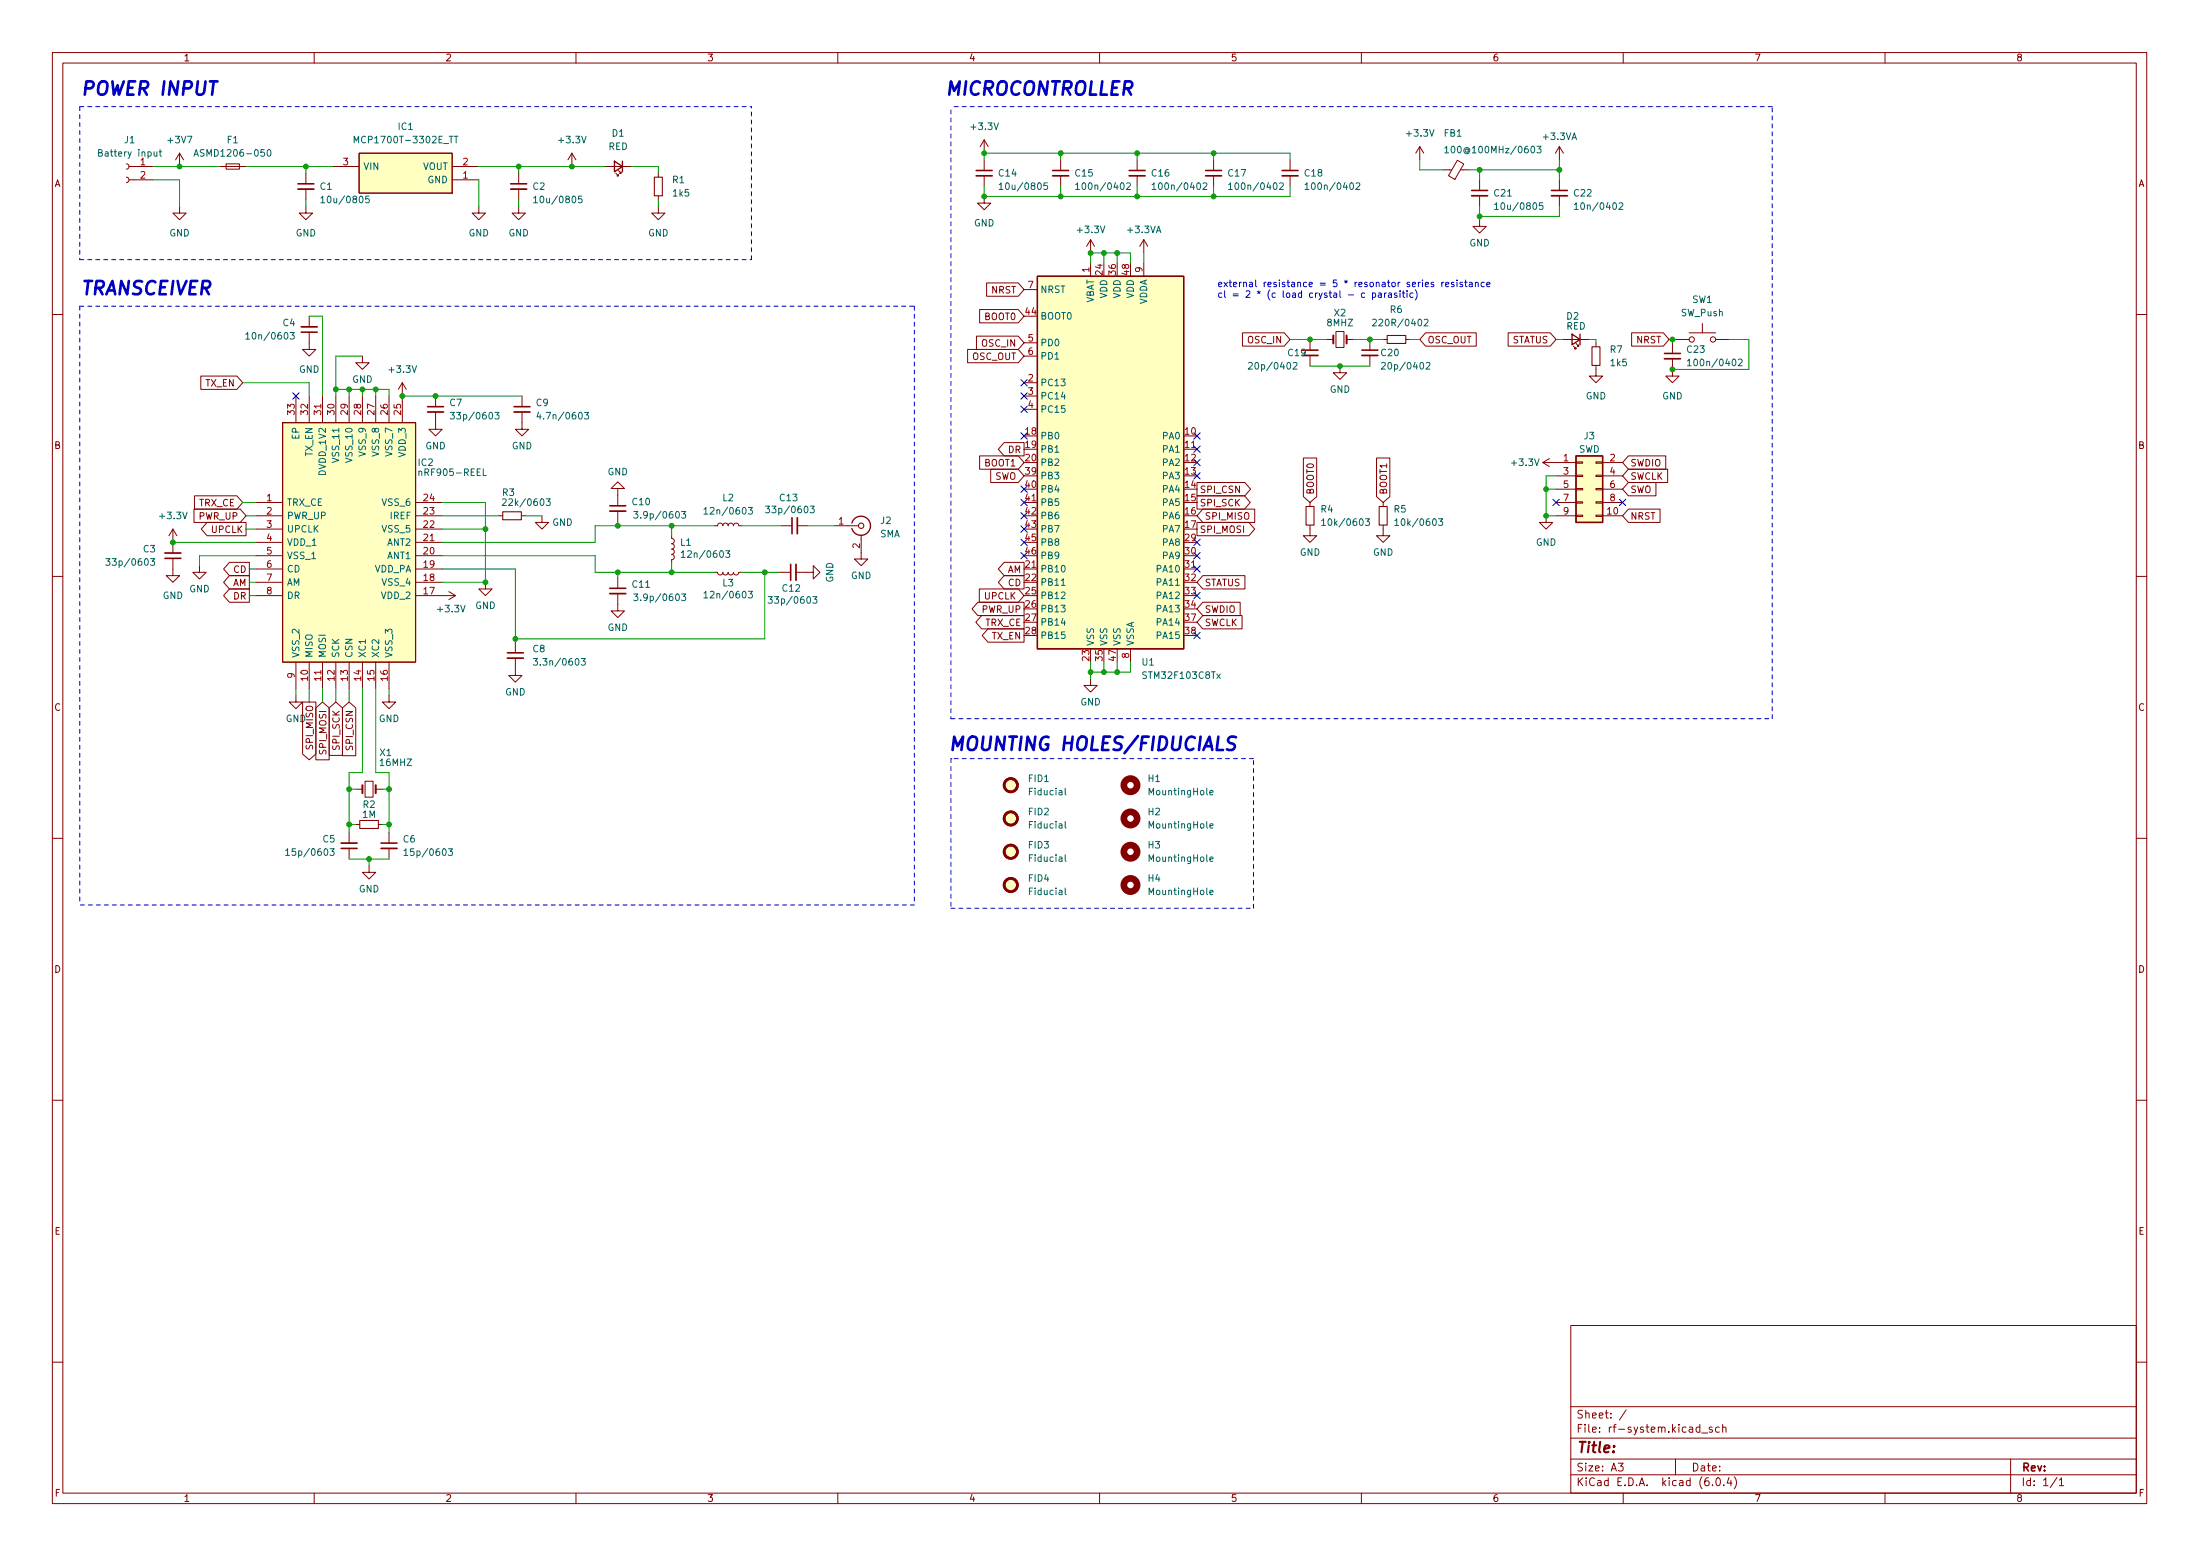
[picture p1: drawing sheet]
<svg xmlns="http://www.w3.org/2000/svg" width="420mm" height="297mm" viewBox="0 0 420 297" stroke-linecap="round" stroke-linejoin="round" font-family="sans-serif">
<g fill="none" stroke="#840000" stroke-width=".19">
<path d="M10 10h400v277h-400zM12 12h396v273h-396zM60 10v2M110 10v2M160 10v2M210 10v2M260 10v2M310 10v2M360 10v2M24.1 33.8l.4 .2 .1 .3-.1 .4-.4 .1M24.1 31.3l.4 .1 .1 .4-.1 .3-.4 .2M24.6 31.8h4.6"/>
<path d="M24.6 34.3h4.6M34.3 39.4v1.3h1.3l-1.3 1.2-1.3-1.2h1.3M34.3 29.2l-.8 1.3M34.3 29.2v2.6M34.3 29.2l.8 1.3M41.9 31.8h5.1M43.2 31.3h2.5v1h-2.5zM58.4 39.4v1.3h1.3l-1.3 1.2-1.3-1.2h1.3M58.4 33.1v2M58.4 36.1v2M63.5 31.8h5.1M68.6 29.2h17.8v7.7h-17.8z"/>
<path d="M86.4 31.8h5M86.4 34.3h5M91.4 39.4v1.3h1.3l-1.3 1.2-1.2-1.2h1.2M99.1 39.4v1.3h1.2l-1.2 1.2-1.3-1.2h1.3M99.1 33.1v2M99.1 36.1v2M109.2 29.2l-.7 1.3M109.2 29.2v2.6M109.2 29.2l.8 1.3M115.6 31.8h5M117.6 33.1l.5 .5h-.2h.2v-.3M118.1 32.5l.5 .6h-.2h.2v-.3"/>
<path d="M125.7 39.4v1.3h1.3l-1.3 1.2-1.2-1.2h1.2M125.7 33.1v.7M125.7 37.4v.7M188 37.5v1.3h1.2l-1.2 1.2-1.3-1.2h1.3M188 26.7l-.8 1.3M188 26.7v2.5M188 30.5v2M188 33.6v2M188 26.7l.7 1.3M202.6 30.5v2M202.6 33.6v2M217.2 30.5v2"/>
<path d="M217.2 33.6v2M231.8 30.5v2M231.8 33.6v2M246.4 30.5v2M246.4 33.6v2M271.1 28l-.7 1.2M271.1 28v2.5M271.1 28l.8 1.2M275.6 32.4h1.6M278.3 30.6l1.3 .7-1.7 3-1.3-.8zM278.9 32.4h1.8M282.6 34.3v2.1"/>
<path d="M282.6 37.4v2M297.8 28v2.5M297.8 34.3v2.1M297.8 37.4v2M297.8 28l-.7 1.2M297.8 28l.8 1.2M187.1 59.1h7.4l1.1 1.3-1.1 1.2h-7.4zM188.4 54h6.1l1.1 1.3-1.1 1.3h-6.1zM195.6 55.3h2.5M208.3 45.8v2.5M208.3 50.2v2.5M208.3 45.8l-.8 1.2"/>
<path d="M208.3 45.8l.7 1.2M218.4 45.8v2.5M218.4 50.2v2.5M218.4 45.8l-.7 1.2M218.4 45.8l.8 1.2M282.6 41.9v1.3h1.2l-1.2 1.3-1.3-1.3h1.3M10 60h2M38.3 71.8h6.9l1.2 1.3-1.2 1.2h-6.9zM56.5 75.6v5.1M59.1 63.4v3.3h1.2l-1.2 1.3-1.3-1.3h1.3M59.1 60.4v2M59.1 75.6v5.1"/>
<path d="M61.6 75.6v5.1M64.1 75.6v5.1M66.7 75.6v5.1M69.2 68v1.3h1.3l-1.3 1.2-1.3-1.2h1.3M69.2 75.6v5.1M71.8 75.6v5.1M74.3 75.6v5.1M76.8 73.1v7.6M76.8 73.1l-.7 1.2M76.8 73.1l.8 1.2M83.2 78.6v3.4h1.3l-1.3 1.2-1.3-1.2h1.3M83.2 75.6v2"/>
<path d="M99.7 78.6v3.4h1.3l-1.3 1.2-1.3-1.2h1.3M99.7 75.6v2M184.8 66.7h9.7l1.1 1.3-1.1 1.3h-9.7zM186.5 64.2h8l1.1 1.2-1.1 1.3h-8zM195.6 73.1h2.5M195.6 75.6h2.5M195.6 78.1h2.5M195.6 65.4h2.5M195.6 68h2.5M237.3 63.5h8l1.1 1.3-1.1 1.3h-8zM250.2 64.8v2M250.2 67.9v2"/>
<path d="M253.4 64.8h1.2M255.1 63.3h1.6v3h-1.6zM255.9 69.9v1.3h1.3l-1.3 1.2-1.3-1.2h1.3M257.2 64.8h1.2M261.6 64.8v2M261.6 67.9v2M264.2 64.8h.7M268.5 64.8h.7M272.3 63.5h9.6v2.6h-9.6l-1.2-1.3zM288 63.5h8.1l1.1 1.3-1.1 1.3h-8.1zM298.4 64.8h5.1M300.5 66.1l.5 .5h-.3h.3v-.3"/>
<path d="M301 65.6l.5 .5h-.3h.3v-.3M304.8 69.8v2h1.3l-1.3 1.3-1.3-1.3h1.3M304.8 65.4v.8M311.6 63.5h6.1l1.1 1.3-1.1 1.3h-6.1zM319.4 68.5v3.3h1.3l-1.3 1.3-1.3-1.3h1.3M319.4 65.4v2.1M320 64.8h2.6M322.6 63.5h5.1M325.1 61.8v1.7M327.7 64.8h2.5M408 60h2M37 97.2h8.9l1.1 1.3-1.1 1.2h-8.9z"/>
<path d="M37.1 94.7h8.1l1.2 1.2-1.2 1.3h-8.1zM39.6 99.7h7.4v2.6h-7.4l-1.2-1.3zM48.9 95.9h5.1M48.9 98.5h5.1M54 80.7h25.4v45.7h-25.4zM79.4 95.9h5.1M79.4 98.5h5.1M95.2 98.5h.8M99.6 98.5h.7M103.5 98.5v1.2h1.3l-1.3 1.3-1.3-1.3h1.3M118 93.3h1.3l-1.3-1.3-1.3 1.3h1.3v3.3M118 97.6v2"/>
<path d="M187.1 87h7.4l1.1 1.3-1.1 1.3h-7.4zM189.2 89.6h5.3l1.1 1.2-1.1 1.3h-5.3zM191.8 84.5h3.8v2.5h-3.8l-1.1-1.2zM195.6 95.9h2.5M226.1 85.8h2.5M228.6 92.1h9.1l1.1 1.3-1.1 1.3h-9.1zM228.6 94.7h9.1l1.1 1.2-1.1 1.3h-9.1zM228.6 99.7h9.9l1.1 1.3-1.1 1.3h-9.9zM229.7 97.2h9.9v2.5h-9.9l-1.1-1.2zM248.9 87.4h2.6v7.4l-1.3 1.1-1.3-1.1zM250.2 95.9v.8M262.9 87.4h2.5v7.4l-1.2 1.1-1.3-1.1z"/>
<path d="M264.2 95.9v.8M294.6 88.3l1.3 .8M294.6 88.3h6.4M295.3 98.5v1.2h1.2l-1.2 1.3-1.3-1.3h1.3M295.9 87.5l-1.3 .8M297.2 95.9h3.8M297.2 98.5h3.8M297.2 90.8h3.8M297.2 93.4h3.8M301 98.3h1.3v.3h-1.3zM301 95.8h1.3v.2h-1.3zM301 93.3h1.3v.2h-1.3z"/>
<path d="M301 90.7h1.3v.3h-1.3zM301 88.2h1.3v.2h-1.3zM304.8 98.3h1.3v.3h-1.3zM304.8 95.8h1.3v.2h-1.3zM304.8 93.3h1.3v.2h-1.3zM304.8 90.7h1.3v.3h-1.3zM304.8 88.2h1.3v.2h-1.3zM306.1 95.9h3.8M306.1 88.3h3.8M306.1 98.5h3.8M306.1 90.8h3.8M306.1 93.4h3.8"/>
<path d="M311 87h7.1v2.6h-7.1l-1.1-1.3zM311 97.2h6v2.5h-6l-1.1-1.2zM311 92.1h5.3v2.6h-5.3l-1.1-1.3zM311 89.6h7.5v2.5h-7.5l-1.1-1.3zM10 110h2M33 106.6v3.3h1.3l-1.3 1.3-1.3-1.3h1.3M33 101l-.7 1.3M33 101v4.6M33 101l.8 1.3M38.1 108v1.3h-1.3l1.3 1.2 1.3-1.2h-1.3M43.8 109.9h3.8v2.5h-3.8l-1.1-1.2zM43.8 112.4h3.8v2.6h-3.8l-1.1-1.3z"/>
<path d="M43.8 107.4h3.8v2.5h-3.8l-1.1-1.3zM48.9 108.6h5.1M48.9 113.7h5.1M48.9 111.2h5.1M48.9 106.1h5.1M48.9 103.5h5.1M48.9 101h5.1M79.4 108.6h5.1M79.4 113.7h7.6M79.4 111.2h5.1M79.4 106.1h5.1M79.4 103.5h5.1"/>
<path d="M79.4 101h5.1M85.7 112.9l1.3 .8M87 113.7l-1.3 .8M92.7 111.2v1.2h1.3l-1.3 1.3-1.3-1.3h1.3M118 113.3v3.3h1.3l-1.3 1.3-1.3-1.3h1.3M118 110.3v2M128.3 102.3v.5l.3 .1 .2 .4-.2 .3-.3 .2 .3 .1 .2 .3-.1 .4-.4 .2 .4 .2 .1 .5-.2 .2-.3 .1 .3 .2 .2 .3-.2 .4-.3 .1v.6M136.5 109.3h.5l.2 .3 .3 .2 .4-.2 .1-.3 .2 .3 .3 .2 .4-.2 .2-.3 .1 .3 .5 .1 .3-.1 .1-.3 .1 .3 .4 .2 .3-.2 .2-.3h.5M136.5 100.4h.5l.2-.4 .3-.1 .4 .1 .1 .4 .2-.4 .3-.1 .4 .1 .2 .4 .2-.4 .4-.1 .3 .1 .1 .4 .1-.4 .4-.1 .3 .1 .2 .4h.5M149 109.3h2M149.2 100.4h2.1M152 109.3h3.3v-1.3l1.3 1.3-1.3 1.2v-1.2"/>
<path d="M152.3 100.4h2M159.4 100.4h4.6M164.5 102.1v4.6h1.2l-1.2 1.3-1.3-1.3h1.3M186.7 115h8.9v2.5h-8.9l-1.1-1.3zM187 112.4h7.5l1.1 1.3-1.1 1.3h-7.5zM187.5 117.5h8.1v2.6h-8.1l-1.1-1.3zM191.8 107.4h3.8v2.5h-3.8l-1.1-1.3zM191.8 109.9h3.8v2.5h-3.8l-1.1-1.2zM195.6 108.6h2.5M226.1 108.6h2.5M229.7 115h7.1v2.5h-7.1l-1.1-1.3zM229.7 109.9h8.1v2.5h-8.1l-1.1-1.2z"/>
<path d="M229.7 117.5h7.5v2.6h-7.5l-1.1-1.3zM250.2 100.2v2.1h1.3l-1.3 1.2-1.3-1.2h1.3M264.2 100.2v2.1h1.2l-1.2 1.2-1.3-1.2h1.3M408 110h2M56.5 132.8v1.2h1.3l-1.3 1.3-1.3-1.3h1.3M56.5 126.4v5.1M57.8 134h2.5v9.9l-1.2 1.2-1.3-1.2zM59.1 126.4v5.1M60.3 135.1l1.3-1.1 1.3 1.1v10h-2.6zM61.6 126.4v5.1M62.9 135.1l1.2-1.1 1.3 1.1v9.1h-2.5zM64.1 126.4v5.1"/>
<path d="M65.4 135.1l1.3-1.1 1.2 1.1v9.2h-2.5zM66.7 126.4v5.1M69.2 126.4v5.1M71.8 126.4v5.1M74.3 132.8v1.2h1.3l-1.3 1.3-1.3-1.3h1.3M74.3 126.4v5.1M98.4 125.6v3.3h1.3l-1.3 1.3-1.2-1.3h1.2M98.4 122.6v2M188.7 120.1h6.9v2.5h-6.9l-1.1-1.3zM208.3 129.6v1.2h1.2l-1.2 1.3-1.3-1.3h1.3M215.9 123.9v2.5M66.7 158.9v2"/>
<path d="M67.9 150.7h1.3M67.9 157.4h.8M69.7 149.1h1.5v3.1h-1.5zM71.8 150.7h1.2M72.3 157.4h.7M74.3 158.9v2M10 160h2M66.7 162v2M70.5 165.3v1.2h1.3l-1.3 1.3-1.3-1.3h1.3M74.3 162v2M408 160h2M10 210h2"/>
<path d="M408 210h2M300 253h108v32h-108zM10 260h2M300 278.5h108M300 274.5h108M300 268.5h108M309.1 279.3h.9l-.5 .6 .4 .1v.7l-.2 .1-.6-.1M310.6 269.1l-1.3 2M320 278.5v3M324.6 272.5l-.4-.1-.3 .3 .2 .6h.5M324.6 271.9v1.5M325 273.6h1.1"/>
<path d="M327 272.5l-.4-.1-.2 .2 .1 .2 .5 .2v.3h-.6M328.4 272.5l-.5-.1-.3 .3 .2 .6h.6M329 272.6l.2-.2 .4 .1v.9M329 271.9v1.5M384 278.5v6.5M408 260h2M60 285v2M110 285v2M160 285v2M210 285v2M260 285v2M300 281.5h108"/>
<path d="M310 285v2M327.1 283.5v.1M327.9 282.2l.2-.1a.8 .8 0 0 1 .5 .8 .8 .8 0 0 1-.5 .7 1 1 0 0 1-.2-1.4zM329.2 283.5v.1M330.2 282l-.3 1.1h.9M330.6 282.6v1M331.2 281.9a1.72 1.72 0 0 1 0 2.3M360 285v2M392.9 282l-1.3 2M393.3 282.5l.4-.4v1.5M393.3 283.6h.8"/>
<circle cx="323.1" cy="64.8" r=".51"/>
<circle cx="327.2" cy="64.8" r=".51"/>
</g>
<g fill="none" stroke="#840000" stroke-width=".33">
<path d="M56.9 36.1h3M97.5 36.1h3.1M186.4 33.6h3.1M201 33.6h3.1M215.6 33.6h3.1M230.3 33.6h3M244.9 33.6h3M281.1 37.4h3M296.3 37.4h3M57.5 62.4h3.1M81.7 78.6h3M98.2 78.6h3"/>
<path d="M248.7 67.9h3M260.1 67.9h3M317.9 68.5h3M116.5 97.6h3M152.3 98.8v3.1M31.5 105.6h3M116.5 113.3h3M152 107.7v3.1M96.9 125.6h3M65.2 160.9h3M72.8 162h3"/>
</g>
<g fill="none" stroke="#840000" stroke-width=".3">
<path d="M56.9 35.1h3M97.5 35.1h3.1M186.4 32.5h3.1M201 32.5h3.1M215.6 32.5h3.1M230.3 32.5h3M244.9 32.5h3M281.1 36.4h3M296.3 36.4h3M57.5 63.4h3.1M81.7 77.6h3M98.2 77.6h3"/>
<path d="M248.7 66.8h3M260.1 66.8h3M317.9 67.5h3M116.5 96.6h3M151.3 98.8v3.1M31.5 106.6h3M116.5 112.3h3M151 107.7v3.1M96.9 124.6h3M65.2 162h3M72.8 160.9h3"/>
</g>
<g fill="none" stroke="#006464" stroke-width=".19">
<path d="M29.4 29l.1 .8h.3l.2-.1M30 29v.8M30.4 29h.5M30.6 28.6v1l.3 .2M37 29.8l.5-1.2 .4 1.2M37.2 29.5h.6M51.2 28.6h.1a.68 .68 0 0 1 .5 .6 .68 .68 0 0 1-.5 .6 .84 .84 0 0 1-.1-1.2zM61.3 37.8l.3-.4v1.3M61.3 38.7h.7M67.6 27.3v-1.3l.5 .9 .4-.9v1.3M70.5 37.4h-.6l-.1 .6 .2-.1 .4 .1 .1 .2v.4l-.2 .1-.5-.1M86.8 26h.7"/>
<path d="M87.1 26v1.3M101.9 37.8l.4-.4v1.3M101.9 38.7h.7M111.1 37.4h-.6l-.1 .6 .2-.1 .5 .1 .1 .2-.1 .4-.2 .1-.5-.1M190.8 35.3l.4-.4v1.3M190.8 36.2h.7M200 34.9h-.6l-.1 .6 .2-.1h.5l.1 .2-.1 .5-.2 .1-.5-.1M205.4 35.3l.4-.4v1.3M205.4 36.2h.8M215.2 35l.4-.1 .3 .4-.8 .9h.8M220 35.3l.4-.4v1.3M220 36.2h.8"/>
<path d="M229.8 35l.5-.1 .2 .4-.8 .9h.8M234.6 35.3l.4-.4v1.3M234.6 36.2h.8M244.4 35l.5-.1 .2 .4-.8 .9h.8M249.2 35.3l.4-.4v1.3M249.2 36.2h.8M259 35l.5-.1 .2 .4-.8 .9h.8M275.9 28.3l.4-.4v1.3M275.9 29.2h.7M285.4 39.1l.4-.4v1.3M285.4 40h.8M293.5 27.9h.8l-.4 .5 .3 .1v.6l-.1 .1-.6-.1"/>
<path d="M294.6 38.7h-.6v.6l.1-.1 .5 .1 .1 .1-.1 .5-.2 .1-.4-.1M300.7 39.1l.3-.4v1.3M300.7 40h.7M309.2 38.8l.5-.1 .2 .4-.8 .9h.8M46.9 63.8l.4-.3v1.2M46.9 64.7h.8M55.4 63.5h.8l-.4 .5 .3 .1v.5l-.1 .1-.6-.1M86 78.7h.8l-.5 .5 .4 .1v.6l-.2 .1-.5-.1M94.5 78.7h.8l-.4 .5 .3 .1v.6l-.1 .1-.6-.1M102.9 78.7l-.3 .9h.7M111.6 78.7h.8l-.4 .5 .4 .1v.6l-.2 .1-.6-.1M238.4 69.3l.5-.1 .3 .4-.8 .9h.8"/>
<path d="M247 69.3l.5-.1 .2 .4-.8 .9h.8M262.1 61.1l.5-.2 .3 .4-.8 .9h.8M263.8 69.3l.5-.1 .3 .4-.8 .9h.8M272 61.1l.5-.2 .2 .4-.8 .9h.8M272.4 69.3l.5-.1 .2 .4-.8 .9h.8M322.3 68.9l.3-.3v1.2M322.3 69.8h.7M332 68.7l.5-.1 .2 .3-.8 .9h.8M92.3 89.5v1.3h.6M96 95.3l.4-.1 .3 .4-.8 .9h.8M104.3 95.2h.8l-.4 .5 .3 .1v.6l-.2 .1-.5-.1M121 97.6h.8l-.4 .5 .4 .1v.6l-.2 .1-.6-.1"/>
<path d="M130.2 97.6h.8l-.5 .5 .4 .1v.6l-.2 .1-.5-.1M134.4 97.2l.4-.3v1.2M134.4 98.1h.8M142.9 96.9h.8l-.4 .5 .3 .1v.5l-.2 .1-.5-.1M146.2 96.6h.8l-.4 .5 .3 .1v.6l-.2 .1-.5-.1M154.7 96.6h.8l-.4 .5 .3 .1v.6l-.1 .1-.6-.1M252.4 99.4l.4-.4v1.3M260.8 99h.7l-.4 .5 .4 .1v.6l-.2 .1-.5-.1M266.4 99.4l.3-.4v1.3M274.7 99h.8l-.4 .5 .4 .1v.6l-.2 .1-.6-.1M20.2 106.6h.8l-.4 .5 .3 .2v.5l-.1 .1-.6-.1M28.7 106.6h.8l-.4 .5 .4 .2v.5l-.2 .1-.6-.1"/>
<path d="M121 113.4h.8l-.4 .5 .4 .1v.5l-.2 .2-.6-.2M130.1 105.5l.4-.4v1.3M130.1 106.4h.7M130.2 113.4h.8l-.5 .5 .4 .1v.5l-.2 .2-.5-.2M134.4 113.2l.4-.3v1.2M134.4 114.1h.8M138.6 105.1h.8l-.5 .5 .4 .1v.6l-.2 .1-.5-.1M142.9 112.9h.8l-.4 .5 .3 .1v.5l-.2 .1-.5-.1M146.7 113.9h.8l-.4 .5 .3 .1v.5l-.2 .2-.5-.2M155.2 113.9h.8l-.4 .5 .4 .1v.5l-.2 .2-.6-.2M202.7 111.7h.7M252.4 100.3h.7"/>
<path d="M266.4 100.3h.7M101.9 125.7h.7l-.4 .5 .4 .1v.6l-.2 .1-.5-.1M111 125.7h.8l-.4 .5 .3 .1v.6l-.2 .1-.5-.1M203.4 156.8v1.1l.2 .2M203.4 150.5v1.1l.2 .1M231.1 157.7l.6-.2-.1-.2-.4-.1-.1 .2v.6h.5M231.1 151.3l.6-.1-.1-.2-.4-.1-.1 .2v.6h.5M54.6 162.4l.3-.4v1.3M54.6 163.3h.7M63 162h.8l-.4 .5 .4 .1v.6l-.2 .1-.6-.1M77.2 162.4l.3-.4v1.3M77.2 163.3h.7"/>
<path d="M85.6 162h.8l-.4 .5 .3 .1v.6l-.1 .1-.6-.1M203.4 163.2v1.1l.2 .1M203.4 169.5v1.1l.2 .2M231.1 164l.6-.1-.1-.2-.4-.1-.1 .2v.6h.5M231.1 170.4l.6-.2-.1-.2-.4-.1-.1 .2v.6h.5"/>
</g>
<g fill="#ffffc2" stroke="#ffffc2" stroke-width=".19">
<path d="M198.1 52.7h28v71.2h-28z"/>
<path d="M68.6 29.2h17.8v7.7h-17.8z"/>
<path d="M54 80.7h25.4v45.7h-25.4z"/>
<path d="M301 87h5.1v12.7h-5.1z"/>
<circle cx="193" cy="156.2" r="1.27"/>
<circle cx="193" cy="162.6" r="1.27"/>
<circle cx="193" cy="149.9" r="1.27"/>
<circle cx="193" cy="168.9" r="1.27"/>
</g>
<path d="M117.3 30.8l1.6 1-1.6 1zM118.9 30.8v2M198.1 52.7h28v71.2h-28zM300.2 63.8l1.6 1-1.6 1zM301.8 63.8v2M162.7 99.9a1.81 1.81 0 0 1 2.8-1 1.81 1.81 0 0 1 0 2.9 1.81 1.81 0 0 1-2.8-.9M301 87h5.1v12.7h-5.1z" fill="none" stroke="#840000" stroke-width=".25"/>
<g fill="none" stroke="#840000" stroke-width=".2">
<path d="M125 33.8h1.5v3.6h-1.5zM264.9 64h3.6v1.6h-3.6zM304 66.2h1.6v3.6h-1.6zM96 97.7h3.6v1.5h-3.6zM249.4 96.7h1.6v3.5h-1.6zM263.4 96.7h1.5v3.5h-1.5zM68.7 156.6h3.6v1.6h-3.6z"/>
<circle cx="164.5" cy="100.4" r=".51"/>
</g>
<g fill="none" stroke="#840000" stroke-width=".51">
<circle cx="193" cy="149.9" r="1.27"/>
<circle cx="193" cy="156.2" r="1.27"/>
<circle cx="193" cy="162.6" r="1.27"/>
<circle cx="193" cy="168.9" r="1.27"/>
</g>
<path d="M254.6 64v1.6M257.2 64v1.6M69.2 149.9v1.5M71.8 149.9v1.5" fill="none" stroke="#840000" stroke-width=".38"/>
<g fill="none" stroke="#840000" stroke-width="1.3">
<circle cx="215.9" cy="156.2" r="1.27"/>
<circle cx="215.9" cy="149.9" r="1.27"/>
<circle cx="215.9" cy="162.6" r="1.27"/>
<circle cx="215.9" cy="168.9" r="1.27"/>
</g>
<path d="M236.1 140.8a1.08 1.08 0 0 0-1.4 .1 .57 .57 0 0 0 .2 .9l.5 .2a.62 .62 0 0 1 .4 .6 .62 .62 0 0 1-.5 .6l-1-.1" fill="none" stroke="#0000c2" stroke-width=".51"/>
<g fill="none" stroke="#0000c2" stroke-width=".19">
<path d="M260.6 56l-.4-.1-.2 .3 .1 .5h.5M262.1 56l.4-.1 .2 .3-.1 .5h-.5M262.1 55.9v1.3M263.3 56h.5v.8M263.8 56.2l-.4 .1-.2 .2 .2 .3 .4-.1M264.4 55.9v.9M264.8 55.9l-.4 .3M265.2 56h.5v.8M265.7 56.2l-.4 .1-.2 .2 .2 .3 .4-.1M266.8 56l-.3-.1-.2 .2 .1 .2 .4 .1v.3h-.5M267.4 55.5v.1M267.4 55.9v.9"/>
<path d="M267.8 55.9h.5M268 55.5v1.1l.3 .2M268.7 55.5v.1M268.7 55.9v.9M269.9 56l-.4-.1-.2 .3 .1 .5h.5M270.3 55.3a1.46 1.46 0 0 1 0 2M273.8 53.9h-.3l-.2 .2 .1 .1 .4 .2v.3h-.5M275.4 53.9v.8M275.7 53.9l-.3 .2M276.1 54.3l.6-.1-.1-.3h-.3l-.2 .2v.6h.5M277.7 53.9h-.3l-.2 .2v.1l.5 .2v.3h-.5M278.3 53.5v.1"/>
<path d="M278.3 53.9v.8M279.3 53.9h-.3l-.2 .2 .1 .1 .4 .2v.3h-.5M279.7 53.9h.5M279.9 53.5v1.1l.3 .1M280.6 53.9h.5l.1 .8M281.2 54.2h-.5l-.1 .2 .1 .3h.5M281.8 54l.2-.1h.3v.8M281.8 53.9v.8M283.5 53.9h-.4l-.2 .2 .1 .6h.5M284 54.3l.6-.1-.1-.3h-.4l-.1 .2v.6h.5"/>
</g>
<g fill="none" stroke="#0000c2" stroke-width=".19" stroke-dasharray=".8 .8">
<path d="M15.2 20.4h128.3M15.2 20.4v29.2M181.6 21v116.2M338.5 20.4h-156.9M15.2 58.5v114.3M15.2 49.6h128.3M15.2 58.5h159.4M143.5 49.6v-29.2M174.6 58.5v114.3M181.6 137.2h156.9M338.5 137.2v-116.8M181.6 144.8v28.6"/>
<path d="M181.6 144.8h.1M239.4 144.8h-57.8M174.6 172.8h-159.4M181.6 173.4h57.8M239.4 173.4v-28.6"/>
</g>
<g fill="none" stroke="#009600" stroke-width=".19">
<path d="M29.2 31.8h12.7M29.2 34.3h5.1v5.1M47 31.8h16.5M58.4 31.8v1.3M58.4 38.1v1.3M91.4 31.8h24.2M91.4 34.3v5.1M99.1 31.8v1.3M99.1 38.1v1.3M120.6 31.8h5.1v1.3M125.7 38.1v1.3M188 30.5v-1.3h58.4v1.3"/>
<path d="M188 35.6v1.9h58.4v-1.9M202.6 29.2v1.3M202.6 35.6v1.9M217.2 29.2v1.3M217.2 35.6v1.9M231.8 29.2v1.3M231.8 35.6v1.9M271.1 30.5v1.9h4.5M280.7 32.4h17.1M282.6 32.4v1.9M282.6 39.4v2.5M297.8 39.4v1.9h-15.2"/>
<path d="M297.8 30.5v3.8M208.3 50.2v-1.9h7.6v1.9M210.8 48.3v1.9M213.4 48.3v1.9M218.4 48.3v1.9M46.4 73.1h12.7v2.5M59.1 60.4h2.5v15.2M64.1 74.3h10.2v1.3M66.7 74.3v1.3M69.2 68h-5.1v7.6M69.2 74.3v1.3M71.8 74.3v1.3"/>
<path d="M76.8 75.6h22.9M246.4 64.8h7M250.2 69.9h11.4M258.4 64.8h5.8M269.2 64.8h1.9M297.2 64.8h1.2M303.5 64.8h1.3v.6M318.8 64.8h1.2M319.4 64.8v.6M330.2 64.8h3.8v5.7h-14.6M46.4 95.9h2.5M47 98.5h1.9"/>
<path d="M84.5 98.5h10.7M84.5 95.9h8.2v15.3h-8.2M100.3 98.5h3.2M118 99.6v.8M295.3 93.4h1.9M297.2 90.8h-1.9v7.7h1.9M33 103.5h15.9M47 101h1.9M47.6 113.7h1.3M47.6 111.2h1.3M47.6 108.6h1.3M48.9 106.1h-10.8v1.9"/>
<path d="M84.5 101h8.2M84.5 108.6h13.9v14M84.5 106.1h29.2v3.2h22.8M118 109.3v1M128.3 100.4v1.9M128.3 107.4v1.9M136.5 100.4h-22.8v3.1h-29.2M141.6 100.4h7.6M141.6 109.3h7.4M146 109.3v12.7h-47.6M154.3 100.4h5.1M56.5 131.5v1.3"/>
<path d="M59.1 131.5v2.5M61.6 131.5v2.5M64.1 131.5v2.5M66.7 131.5v2.5M69.2 131.5v16h-2.5v11.4M71.8 131.5v16h2.5v11.4M74.3 131.5v1.3M208.3 126.4v3.2M210.8 126.4v1.9M213.4 126.4v1.9M215.9 126.4v1.9h-7.6M66.7 157.4h1.2"/>
<path d="M66.7 150.7h1.2M73 157.4h1.3M73 150.7h1.3M66.7 164h7.6M70.5 164v1.3"/>
</g>
<g fill="none" stroke="#000084" stroke-width=".19">
<path d="M55.9 75l1.2 1.2M57.1 75l-1.2 1.2M195 72.5l1.2 1.2M195 75l1.2 1.2M195 77.5l1.2 1.3M196.2 72.5l-1.2 1.2M196.2 75l-1.2 1.2M196.2 77.5l-1.2 1.3M195 95.3l1.2 1.2M195 92.8l1.2 1.2M195 97.9l1.2 1.2M195 82.6l1.2 1.2"/>
<path d="M196.2 95.3l-1.2 1.2M196.2 92.8l-1.2 1.2M196.2 97.9l-1.2 1.2M196.2 82.6l-1.2 1.2M228 90.2l1.2 1.3M228 82.6l1.2 1.2M228 87.7l1.2 1.2M228 85.2l1.2 1.2M229.2 90.2l-1.2 1.3M229.2 82.6l-1.2 1.2M229.2 87.7l-1.2 1.2M229.2 85.2l-1.2 1.2"/>
<path d="M296.6 95.3l1.2 1.2M297.8 95.3l-1.2 1.2M309.3 95.3l1.2 1.2M310.5 95.3l-1.2 1.2M195 102.9l1.2 1.3M195 100.4l1.2 1.2M195 105.5l1.2 1.2M196.2 102.9l-1.2 1.3M196.2 100.4l-1.2 1.2M196.2 105.5l-1.2 1.2M228 102.9l1.2 1.3M228 108l1.2 1.2"/>
<path d="M228 105.5l1.2 1.2M228 113.1l1.2 1.2M229.2 102.9l-1.2 1.3M229.2 108l-1.2 1.2M229.2 105.5l-1.2 1.2M229.2 113.1l-1.2 1.2M228 120.7l1.2 1.2M229.2 120.7l-1.2 1.2"/>
</g>
<g fill="#009600" stroke="#009600" stroke-width=".19">
<circle cx="282.6" cy="32.4" r=".46"/>
<circle cx="282.6" cy="41.3" r=".46"/>
<circle cx="250.2" cy="64.8" r=".46"/>
<circle cx="255.9" cy="69.9" r=".46"/>
<circle cx="297.8" cy="32.4" r=".46"/>
<circle cx="208.3" cy="128.3" r=".46"/>
<circle cx="210.8" cy="128.3" r=".46"/>
<circle cx="213.4" cy="128.3" r=".46"/>
<circle cx="261.6" cy="64.8" r=".46"/>
<circle cx="217.2" cy="29.2" r=".46"/>
<circle cx="217.2" cy="37.5" r=".46"/>
<circle cx="231.8" cy="29.2" r=".46"/>
<circle cx="231.8" cy="37.5" r=".46"/>
<circle cx="188" cy="37.5" r=".46"/>
<circle cx="188" cy="29.2" r=".46"/>
<circle cx="210.8" cy="48.3" r=".46"/>
<circle cx="213.4" cy="48.3" r=".46"/>
<circle cx="208.3" cy="48.3" r=".46"/>
<circle cx="202.6" cy="29.2" r=".46"/>
<circle cx="202.6" cy="37.5" r=".46"/>
<circle cx="319.4" cy="70.5" r=".46"/>
<circle cx="319.4" cy="64.8" r=".46"/>
<circle cx="295.3" cy="98.5" r=".46"/>
<circle cx="295.3" cy="93.4" r=".46"/>
<circle cx="64.1" cy="74.3" r=".46"/>
<circle cx="83.2" cy="75.6" r=".46"/>
<circle cx="76.8" cy="75.6" r=".46"/>
<circle cx="69.2" cy="74.3" r=".46"/>
<circle cx="71.8" cy="74.3" r=".46"/>
<circle cx="33" cy="103.5" r=".46"/>
<circle cx="66.7" cy="74.3" r=".46"/>
<circle cx="66.7" cy="157.4" r=".46"/>
<circle cx="66.7" cy="150.7" r=".46"/>
<circle cx="74.3" cy="150.7" r=".46"/>
<circle cx="74.3" cy="157.4" r=".46"/>
<circle cx="70.5" cy="164" r=".46"/>
<circle cx="34.3" cy="31.8" r=".46"/>
<circle cx="58.4" cy="31.8" r=".46"/>
<circle cx="99.1" cy="31.8" r=".46"/>
<circle cx="109.2" cy="31.8" r=".46"/>
<circle cx="146" cy="109.3" r=".46"/>
<circle cx="128.3" cy="109.3" r=".46"/>
<circle cx="118" cy="109.3" r=".46"/>
<circle cx="128.3" cy="100.4" r=".46"/>
<circle cx="118" cy="100.4" r=".46"/>
<circle cx="92.7" cy="101" r=".46"/>
<circle cx="92.7" cy="111.2" r=".46"/>
<circle cx="98.4" cy="122" r=".46"/>
</g>
<g font-size="3.5" fill="#0000c2">
<text x="15.2" y="18.2">POWER INPUT</text>
<text x="180.3" y="18.2">MICROCONTROLLER</text>
<text x="15.2" y="56.3">TRANSCEIVER</text>
<text x="181" y="143.3">MOUNTING HOLES/FIDUCIALS</text>
</g>
<text font-size="2.8" fill="#840000" x="301" y="277.3">Title:</text>
<g font-size="2.1" fill="#840000">
<text x="301" y="273.5">File: rf-system.kicad_sch</text>
<text x="301" y="270.8">Sheet: /</text>
<text x="301" y="280.9">Size: A3</text>
<text x="323" y="280.9">Date:</text>
<text x="386" y="280.9">Rev:</text>
<text x="301" y="283.7">KiCad E.D.A. kicad (6.0.4)</text>
<text x="386" y="283.7">Id: 1/1</text>
</g>
<g font-size="1.8" fill="#840000">
<text x="35" y="11.7">1</text>
<text x="85" y="11.7">2</text>
<text x="135" y="11.7">3</text>
<text x="185" y="11.7">4</text>
<text x="235" y="11.7">5</text>
<text x="285" y="11.7">6</text>
<text x="335" y="11.7">7</text>
<text x="385" y="11.7">8</text>
<text x="10.3" y="35.7">A</text>
<text x="408.3" y="35.7">A</text>
<text x="189.3" y="56">NRST</text>
<text x="188.1" y="61.1">BOOT0</text>
<text x="238.4" y="65.5">OSC_IN</text>
<text x="272.6" y="65.5">OSC_OUT</text>
<text x="288.7" y="65.5">STATUS</text>
<text x="312.5" y="65.5">NRST</text>
<text x="185.6" y="68.7">OSC_OUT</text>
<text x="187.6" y="66.2">OSC_IN</text>
<text x="39.2" y="73.8">TX_EN</text>
<text x="10.3" y="85.7">B</text>
<text x="188.1" y="89">BOOT1</text>
<text x="192.5" y="86.5">DR</text>
<text x="311.3" y="89">SWDIO</text>
<text x="408.3" y="85.7">B</text>
<text x="189.9" y="91.6">SWO</text>
<text x="229.1" y="94.1">SPI_CSN</text>
<text x="250.9" y="94.5" transform="rotate(-90 250.9 94.5)">BOOT0</text>
<text x="264.9" y="94.5" transform="rotate(-90 264.9 94.5)">BOOT1</text>
<text x="311.3" y="94.1">SWO</text>
<text x="311.3" y="91.6">SWCLK</text>
<text x="37.9" y="96.6">TRX_CE</text>
<text x="38" y="99.2">PWR_UP</text>
<text x="40.4" y="101.7">UPCLK</text>
<text x="229.1" y="96.6">SPI_SCK</text>
<text x="229.1" y="101.7">SPI_MOSI</text>
<text x="230" y="99.2">SPI_MISO</text>
<text x="311.3" y="99.2">NRST</text>
<text x="44.4" y="111.9">AM</text>
<text x="44.6" y="109.3">CD</text>
<text x="192.4" y="109.3">AM</text>
<text x="192.5" y="111.9">CD</text>
<text x="230" y="111.9">STATUS</text>
<text x="44.6" y="114.4">DR</text>
<text x="187.5" y="117">PWR_UP</text>
<text x="188.1" y="114.4">UPCLK</text>
<text x="188.1" y="119.5">TRX_CE</text>
<text x="230" y="117">SWDIO</text>
<text x="230" y="119.5">SWCLK</text>
<text x="189.4" y="122">TX_EN</text>
<text x="10.3" y="135.7">C</text>
<text x="408.3" y="135.7">C</text>
<text x="59.8" y="142.9" transform="rotate(-90 59.8 142.9)">SPI_MISO</text>
<text x="62.3" y="143.8" transform="rotate(-90 62.3 143.8)">SPI_MOSI</text>
<text x="64.9" y="143" transform="rotate(-90 64.9 143)">SPI_SCK</text>
<text x="67.4" y="143" transform="rotate(-90 67.4 143)">SPI_CSN</text>
<text x="10.3" y="185.7">D</text>
<text x="408.3" y="185.7">D</text>
<text x="10.4" y="235.7">E</text>
<text x="408.4" y="235.7">E</text>
<text x="10.4" y="285.7">F</text>
<text x="35" y="286.7">1</text>
<text x="85" y="286.7">2</text>
<text x="135" y="286.7">3</text>
<text x="185" y="286.7">4</text>
<text x="235" y="286.7">5</text>
<text x="285" y="286.7">6</text>
<text x="335" y="286.7">7</text>
<text x="385" y="286.7">8</text>
<text x="408.4" y="285.7">F</text>
</g>
<g font-size="1.8" fill="#006464">
<text x="19.3" y="29.9">Battery input</text>
<text x="23.8" y="27.3">J1</text>
<text x="32.2" y="27.3">+3V7</text>
<text x="38.1" y="29.9">ASMD1206-050</text>
<text x="43.4" y="27.3">F1</text>
<text x="68.6" y="27.3">MCP1700T-3302E_TT</text>
<text x="76.1" y="24.8">IC1</text>
<text x="106.9" y="27.3">+3.3V</text>
<text x="116.2" y="28.6">RED</text>
<text x="116.9" y="26.1">D1</text>
<text x="185.6" y="24.8">+3.3V</text>
<text x="268.8" y="26.1">+3.3V</text>
<text x="275.8" y="26.1">FB1</text>
<text x="277.3" y="29.2">100@100MHz/0603</text>
<text x="294.8" y="26.7">+3.3VA</text>
<text x="69.3" y="32.4">VIN</text>
<text x="80.7" y="32.4">VOUT</text>
<text x="81.7" y="35">GND</text>
<text x="128.5" y="35">R1</text>
<text x="190.8" y="33.7">C14</text>
<text x="205.4" y="33.7">C15</text>
<text x="220" y="33.7">C16</text>
<text x="234.6" y="33.7">C17</text>
<text x="249.2" y="33.7">C18</text>
<text x="61.1" y="36.2">C1</text>
<text x="62.2" y="38.8">10u/0805</text>
<text x="101.8" y="36.2">C2</text>
<text x="102.8" y="38.8">10u/0805</text>
<text x="128.6" y="37.5">1k5</text>
<text x="191.7" y="36.2">10u/0805</text>
<text x="206.4" y="36.2">100n/0402</text>
<text x="221" y="36.2">100n/0402</text>
<text x="235.6" y="36.2">100n/0402</text>
<text x="250.2" y="36.2">100n/0402</text>
<text x="285.4" y="37.5">C21</text>
<text x="286.3" y="40">10u/0805</text>
<text x="300.7" y="37.5">C22</text>
<text x="301.6" y="40">10n/0402</text>
<text x="32.3" y="45.1">GND</text>
<text x="56.5" y="45.1">GND</text>
<text x="89.5" y="45.1">GND</text>
<text x="97.1" y="45.1">GND</text>
<text x="123.8" y="45.1">GND</text>
<text x="186" y="43.2">GND</text>
<text x="205.9" y="44.5">+3.3V</text>
<text x="215.5" y="44.5">+3.3VA</text>
<text x="280.6" y="47">GND</text>
<text x="198.6" y="55.9">NRST</text>
<text x="208.9" y="58.1" transform="rotate(-90 208.9 58.1)">VBAT</text>
<text x="211.5" y="57" transform="rotate(-90 211.5 57)">VDD</text>
<text x="214" y="57" transform="rotate(-90 214 57)">VDD</text>
<text x="216.5" y="57" transform="rotate(-90 216.5 57)">VDD</text>
<text x="219.1" y="58.3" transform="rotate(-90 219.1 58.3)">VDDA</text>
<text x="265.5" y="59.7">R6</text>
<text x="323.2" y="57.8">SW1</text>
<text x="47.8" y="64.8">10n/0603</text>
<text x="54.1" y="62.3">C4</text>
<text x="198.6" y="61">BOOT0</text>
<text x="253.5" y="62.3">8MHZ</text>
<text x="254.8" y="60.4">X2</text>
<text x="263.1" y="62.3">220R/0402</text>
<text x="299.1" y="62.9">RED</text>
<text x="299.2" y="61">D2</text>
<text x="321" y="60.4">SW_Push</text>
<text x="57.1" y="71.2">GND</text>
<text x="74.5" y="71.2">+3.3V</text>
<text x="198.6" y="66.1">PD0</text>
<text x="198.6" y="68.6">PD1</text>
<text x="239.3" y="70.5">20p/0402</text>
<text x="246" y="68">C19</text>
<text x="263.8" y="68">C20</text>
<text x="264.7" y="70.5">20p/0402</text>
<text x="307.5" y="67.3">R7</text>
<text x="307.7" y="69.9">1k5</text>
<text x="322.2" y="67.3">C23</text>
<text x="323.3" y="69.9">100n/0402</text>
<text x="67.2" y="73.1">GND</text>
<text x="85.9" y="77.5">C7</text>
<text x="102.4" y="77.5">C9</text>
<text x="198.6" y="73.7">PC13</text>
<text x="198.6" y="76.2">PC14</text>
<text x="253.9" y="75">GND</text>
<text x="302.8" y="76.2">GND</text>
<text x="317.4" y="76.2">GND</text>
<text x="57.1" y="83.8" transform="rotate(-90 57.1 83.8)">EP</text>
<text x="86.9" y="80.1">33p/0603</text>
<text x="103.5" y="80.1">4.7n/0603</text>
<text x="198.6" y="83.9">PB0</text>
<text x="198.6" y="78.8">PC15</text>
<text x="222.1" y="83.9">PA0</text>
<text x="302.5" y="83.9">J3</text>
<text x="59.7" y="87.1" transform="rotate(-90 59.7 87.1)">TX_EN</text>
<text x="64.8" y="87.9" transform="rotate(-90 64.8 87.9)">VSS_11</text>
<text x="67.3" y="87.9" transform="rotate(-90 67.3 87.9)">VSS_10</text>
<text x="69.8" y="86.9" transform="rotate(-90 69.8 86.9)">VSS_9</text>
<text x="72.4" y="86.9" transform="rotate(-90 72.4 86.9)">VSS_8</text>
<text x="74.9" y="86.9" transform="rotate(-90 74.9 86.9)">VSS_7</text>
<text x="77.5" y="87.1" transform="rotate(-90 77.5 87.1)">VDD_3</text>
<text x="79.9" y="88.9">IC2</text>
<text x="81.2" y="85.8">GND</text>
<text x="97.7" y="85.8">GND</text>
<text x="198.6" y="86.4">PB1</text>
<text x="198.6" y="88.9">PB2</text>
<text x="222.1" y="86.4">PA1</text>
<text x="222.1" y="88.9">PA2</text>
<text x="288.9" y="88.9">+3.3V</text>
<text x="301.5" y="86.4">SWD</text>
<text x="62.2" y="90.6" transform="rotate(-90 62.2 90.6)">DVDD_1V2</text>
<text x="80.5" y="90.8">nRF905-REEL</text>
<text x="96" y="94.7">R3</text>
<text x="116" y="90.7">GND</text>
<text x="138" y="95.7">L2</text>
<text x="149" y="95.7">C13</text>
<text x="198.6" y="91.5">PB3</text>
<text x="198.6" y="94">PB4</text>
<text x="222.1" y="91.5">PA3</text>
<text x="222.1" y="94">PA4</text>
<text x="30.7" y="99.1">+3.3V</text>
<text x="54.7" y="96.6">TRX_CE</text>
<text x="54.7" y="99.1">PWR_UP</text>
<text x="54.7" y="101.6">UPCLK</text>
<text x="73.1" y="101.6">VSS_5</text>
<text x="73.1" y="96.6">VSS_6</text>
<text x="74.6" y="99.1">IREF</text>
<text x="96.8" y="96.6">22k/0603</text>
<text x="105.5" y="100.4">GND</text>
<text x="120.8" y="96.4">C10</text>
<text x="122" y="99">3.9p/0603</text>
<text x="135.3" y="98.2">12n/0603</text>
<text x="147.1" y="98">33p/0603</text>
<text x="168.2" y="100">J2</text>
<text x="198.6" y="96.6">PB5</text>
<text x="198.6" y="99.1">PB6</text>
<text x="198.6" y="101.6">PB7</text>
<text x="222.1" y="96.6">PA5</text>
<text x="222.1" y="99.1">PA6</text>
<text x="222.1" y="101.6">PA7</text>
<text x="252.3" y="97.8">R4</text>
<text x="253.3" y="100.4">10k/0603</text>
<text x="266.3" y="97.8">R5</text>
<text x="267.3" y="100.4">10k/0603</text>
<text x="21.2" y="108">33p/0603</text>
<text x="27.4" y="105.4">C3</text>
<text x="54.7" y="104.2">VDD_1</text>
<text x="54.7" y="106.7">VSS_1</text>
<text x="74" y="106.7">ANT1</text>
<text x="74" y="104.2">ANT2</text>
<text x="130" y="104.2">L1</text>
<text x="131" y="106.5">12n/0603</text>
<text x="168" y="102.6">SMA</text>
<text x="198.6" y="104.2">PB8</text>
<text x="198.6" y="106.7">PB9</text>
<text x="222.1" y="104.2">PA8</text>
<text x="222.1" y="106.7">PA9</text>
<text x="248.2" y="106.1">GND</text>
<text x="262.2" y="106.1">GND</text>
<text x="293.3" y="104.2">GND</text>
<text x="36.1" y="113.1">GND</text>
<text x="54.7" y="109.3">CD</text>
<text x="54.7" y="111.8">AM</text>
<text x="71.4" y="109.3">VDD_PA</text>
<text x="73.1" y="111.8">VSS_4</text>
<text x="120.8" y="112.2">C11</text>
<text x="138" y="111.9">L3</text>
<text x="149.5" y="112.9">C12</text>
<text x="159.1" y="111.2" transform="rotate(-90 159.1 111.2)">GND</text>
<text x="162.5" y="110.5">GND</text>
<text x="198.6" y="109.3">PB10</text>
<text x="198.6" y="111.8">PB11</text>
<text x="221.1" y="109.3">PA10</text>
<text x="221.1" y="111.8">PA11</text>
<text x="31.1" y="114.3">GND</text>
<text x="54.7" y="114.3">DR</text>
<text x="72.9" y="114.3">VDD_2</text>
<text x="83.8" y="116.9">+3.3V</text>
<text x="90.7" y="116.2">GND</text>
<text x="122" y="114.7">3.9p/0603</text>
<text x="135.3" y="114.2">12n/0603</text>
<text x="147.7" y="115.2">33p/0603</text>
<text x="198.6" y="114.3">PB12</text>
<text x="198.6" y="116.9">PB13</text>
<text x="198.6" y="119.4">PB14</text>
<text x="221.1" y="114.3">PA12</text>
<text x="221.1" y="116.9">PA13</text>
<text x="221.1" y="119.4">PA14</text>
<text x="57.1" y="125.6" transform="rotate(-90 57.1 125.6)">VSS_2</text>
<text x="59.7" y="125.6" transform="rotate(-90 59.7 125.6)">MISO</text>
<text x="62.2" y="125.6" transform="rotate(-90 62.2 125.6)">MOSI</text>
<text x="64.8" y="125.6" transform="rotate(-90 64.8 125.6)">SCK</text>
<text x="67.3" y="125.6" transform="rotate(-90 67.3 125.6)">CSN</text>
<text x="69.8" y="125.6" transform="rotate(-90 69.8 125.6)">XC1</text>
<text x="72.4" y="125.6" transform="rotate(-90 72.4 125.6)">XC2</text>
<text x="74.9" y="125.6" transform="rotate(-90 74.9 125.6)">VSS_3</text>
<text x="101.8" y="124.5">C8</text>
<text x="116" y="120.4">GND</text>
<text x="198.6" y="122">PB15</text>
<text x="208.9" y="123.4" transform="rotate(-90 208.9 123.4)">VSS</text>
<text x="211.5" y="123.4" transform="rotate(-90 211.5 123.4)">VSS</text>
<text x="214" y="123.4" transform="rotate(-90 214 123.4)">VSS</text>
<text x="216.5" y="123.4" transform="rotate(-90 216.5 123.4)">VSSA</text>
<text x="221.1" y="122">PA15</text>
<text x="102.9" y="127">3.3n/0603</text>
<text x="218.1" y="127">U1</text>
<text x="218.6" y="129.6">STM32F103C8Tx</text>
<text x="54.5" y="137.8">GND</text>
<text x="72.3" y="137.8">GND</text>
<text x="96.5" y="132.8">GND</text>
<text x="206.3" y="134.7">GND</text>
<text x="72.6" y="144.3">X1</text>
<text x="72.7" y="146.2">16MHZ</text>
<text x="196.5" y="149.3">FID1</text>
<text x="219.3" y="149.3">H1</text>
<text x="69.4" y="154.2">R2</text>
<text x="196.5" y="155.6">FID2</text>
<text x="196.7" y="151.8">Fiducial</text>
<text x="219.3" y="155.6">H2</text>
<text x="219.6" y="151.8">MountingHole</text>
<text x="61.7" y="160.8">C5</text>
<text x="69.3" y="156.1">1M</text>
<text x="77" y="160.8">C6</text>
<text x="196.5" y="162">FID3</text>
<text x="196.7" y="158.2">Fiducial</text>
<text x="219.3" y="162">H3</text>
<text x="219.6" y="158.2">MountingHole</text>
<text x="55.5" y="163.4">15p/0603</text>
<text x="78" y="163.4">15p/0603</text>
<text x="196.7" y="164.5">Fiducial</text>
<text x="219.6" y="164.5">MountingHole</text>
<text x="68.5" y="170.3">GND</text>
<text x="196.5" y="168.3">FID4</text>
<text x="196.7" y="170.9">Fiducial</text>
<text x="219.3" y="168.3">H4</text>
<text x="219.6" y="170.9">MountingHole</text>
</g>
<g font-size="1.8" fill="#a90000">
<text x="26.8" y="31.5">1</text>
<text x="26.8" y="34.1">2</text>
<text x="65.5" y="31.5">3</text>
<text x="88.4" y="34.1">1</text>
<text x="88.4" y="31.5">2</text>
<text x="208" y="52" transform="rotate(-90 208 52)">1</text>
<text x="210.6" y="52.5" transform="rotate(-90 210.6 52.5)">24</text>
<text x="213.1" y="52.5" transform="rotate(-90 213.1 52.5)">36</text>
<text x="215.6" y="52.5" transform="rotate(-90 215.6 52.5)">48</text>
<text x="218.2" y="52" transform="rotate(-90 218.2 52)">9</text>
<text x="196.4" y="55">7</text>
<text x="195.9" y="60.1">44</text>
<text x="196.4" y="65.2">5</text>
<text x="196.4" y="67.7">6</text>
<text x="196.4" y="72.8">2</text>
<text x="196.4" y="75.3">3</text>
<text x="196.4" y="77.9">4</text>
<text x="56.3" y="79.1" transform="rotate(-90 56.3 79.1)">33</text>
<text x="58.8" y="79.1" transform="rotate(-90 58.8 79.1)">32</text>
<text x="61.3" y="79.1" transform="rotate(-90 61.3 79.1)">31</text>
<text x="63.9" y="79.1" transform="rotate(-90 63.9 79.1)">30</text>
<text x="66.4" y="79.1" transform="rotate(-90 66.4 79.1)">29</text>
<text x="69" y="79.1" transform="rotate(-90 69 79.1)">28</text>
<text x="71.5" y="79.1" transform="rotate(-90 71.5 79.1)">27</text>
<text x="74" y="79.1" transform="rotate(-90 74 79.1)">26</text>
<text x="76.6" y="79.1" transform="rotate(-90 76.6 79.1)">25</text>
<text x="195.9" y="83">18</text>
<text x="226.3" y="83">10</text>
<text x="195.9" y="85.5">19</text>
<text x="195.9" y="88">20</text>
<text x="226.3" y="85.5">11</text>
<text x="226.3" y="88">12</text>
<text x="298.6" y="88">1</text>
<text x="307.5" y="88">2</text>
<text x="50.9" y="95.7">1</text>
<text x="80.9" y="95.7">24</text>
<text x="195.9" y="90.6">39</text>
<text x="195.9" y="93.1">40</text>
<text x="195.9" y="95.7">41</text>
<text x="226.3" y="90.6">13</text>
<text x="226.3" y="93.1">14</text>
<text x="226.3" y="95.7">15</text>
<text x="298.6" y="90.6">3</text>
<text x="298.6" y="93.1">5</text>
<text x="298.6" y="95.7">7</text>
<text x="307.5" y="90.6">4</text>
<text x="307.5" y="93.1">6</text>
<text x="307.5" y="95.7">8</text>
<text x="50.9" y="98.2">2</text>
<text x="50.9" y="100.7">3</text>
<text x="80.9" y="100.7">22</text>
<text x="80.9" y="98.2">23</text>
<text x="160.2" y="100.1">1</text>
<text x="195.9" y="98.2">42</text>
<text x="195.9" y="100.7">43</text>
<text x="226.3" y="98.2">16</text>
<text x="226.3" y="100.7">17</text>
<text x="298.6" y="98.2">9</text>
<text x="307" y="98.2">10</text>
<text x="50.9" y="103.3">4</text>
<text x="50.9" y="105.8">5</text>
<text x="80.9" y="105.8">20</text>
<text x="80.9" y="103.3">21</text>
<text x="164.2" y="104.7" transform="rotate(-90 164.2 104.7)">2</text>
<text x="195.9" y="103.3">45</text>
<text x="195.9" y="105.8">46</text>
<text x="226.3" y="103.3">29</text>
<text x="226.3" y="105.8">30</text>
<text x="50.9" y="108.4">6</text>
<text x="50.9" y="110.9">7</text>
<text x="50.9" y="113.4">8</text>
<text x="80.9" y="113.4">17</text>
<text x="80.9" y="110.9">18</text>
<text x="80.9" y="108.4">19</text>
<text x="195.9" y="108.4">21</text>
<text x="195.9" y="110.9">22</text>
<text x="195.9" y="113.4">25</text>
<text x="226.3" y="108.4">31</text>
<text x="226.3" y="110.9">32</text>
<text x="226.3" y="113.4">33</text>
<text x="195.9" y="116">26</text>
<text x="195.9" y="118.5">27</text>
<text x="226.3" y="116">34</text>
<text x="226.3" y="118.5">37</text>
<text x="195.9" y="121.1">28</text>
<text x="215.6" y="125.6" transform="rotate(-90 215.6 125.6)">8</text>
<text x="226.3" y="121.1">38</text>
<text x="56.3" y="129.4" transform="rotate(-90 56.3 129.4)">9</text>
<text x="58.8" y="129.9" transform="rotate(-90 58.8 129.9)">10</text>
<text x="61.3" y="129.9" transform="rotate(-90 61.3 129.9)">11</text>
<text x="63.9" y="129.9" transform="rotate(-90 63.9 129.9)">12</text>
<text x="66.4" y="129.9" transform="rotate(-90 66.4 129.9)">13</text>
<text x="69" y="129.9" transform="rotate(-90 69 129.9)">14</text>
<text x="71.5" y="129.9" transform="rotate(-90 71.5 129.9)">15</text>
<text x="74" y="129.9" transform="rotate(-90 74 129.9)">16</text>
<text x="208" y="126.1" transform="rotate(-90 208 126.1)">23</text>
<text x="210.6" y="126.1" transform="rotate(-90 210.6 126.1)">35</text>
<text x="213.1" y="126.1" transform="rotate(-90 213.1 126.1)">47</text>
</g>
<g font-size="1.8" fill="#0000c2">
<text x="232.4" y="54.8">external resistance = 5 * resonator series resistance</text>
<text x="232.4" y="56.8">cl = 2 * (c load crystal - c parasitic)</text>
</g>
</svg>
